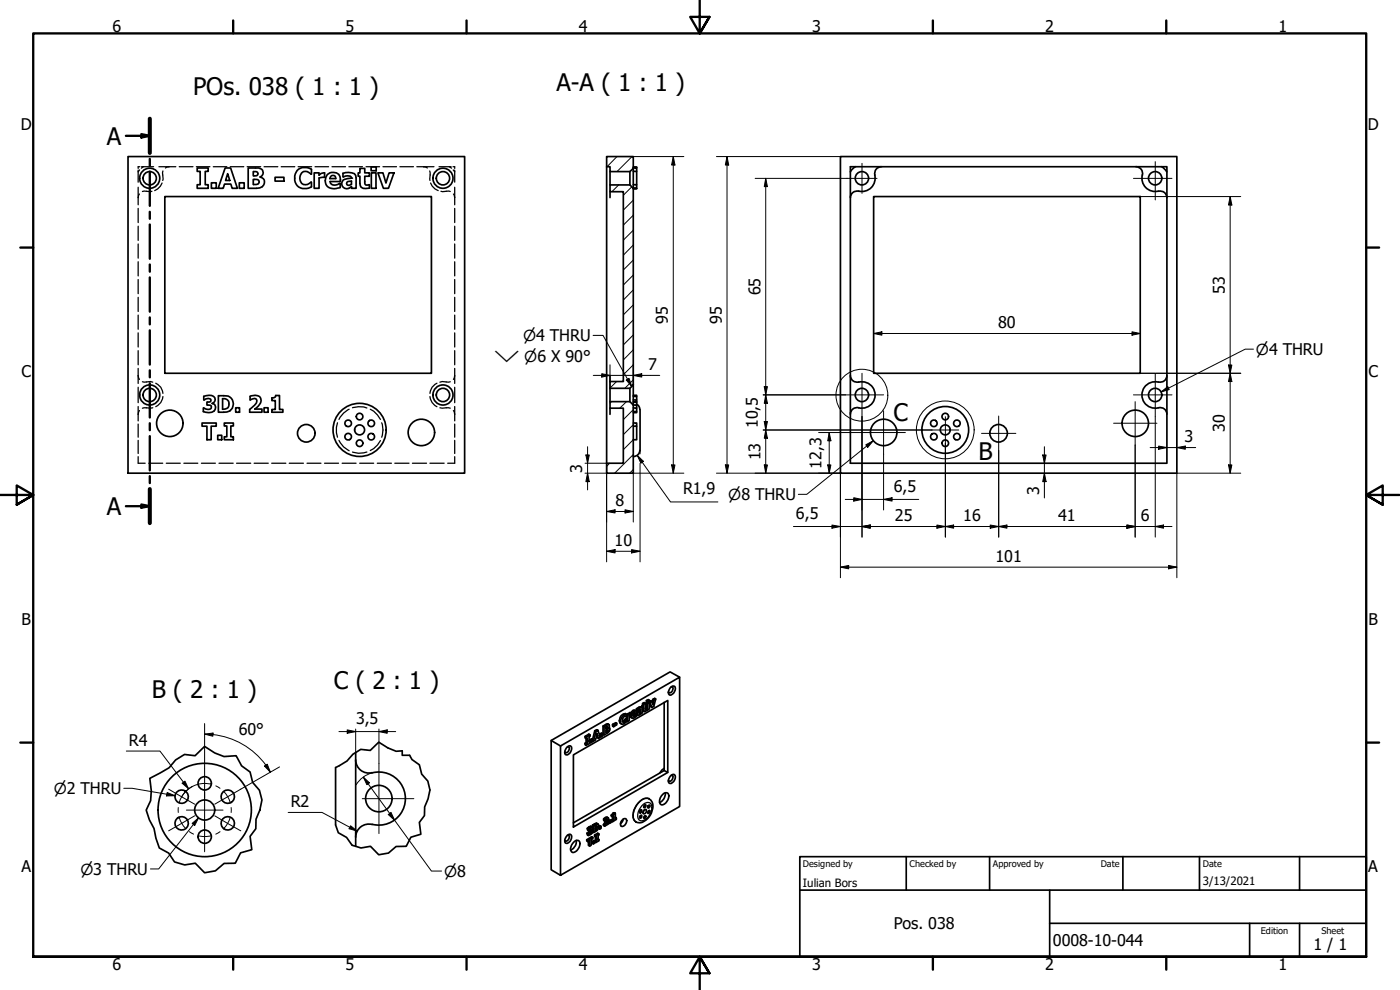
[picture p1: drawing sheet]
<svg xmlns="http://www.w3.org/2000/svg" width="420mm" height="297mm" viewBox="0 0 420 297" stroke-linecap="round" stroke-linejoin="round" font-family="sans-serif">
<!-- layer: Hatch (ISO) -->
<g fill="none" stroke="#000" stroke-width=".3">
<path d="M185.2 47l-3 3M185.7 55.5l-2.1 2M189.6 56.1l-2.5 2.5M189.7 47l-4.5 4.5M190.1 78l-3 3M190.1 73.5l-3 3.1M190.1 69.1l-3 3M190.1 64.6l-3 2.9M190.1 60.1l-3 2.9M190.1 96l-3 3M190.1 91.5l-3 3M190.1 87l-3 3"/>
<path d="M190.1 82.5l-3 3M185 114.5l-1.9 1.9M190.1 114l-2.6 2.5M190.1 109.5l-3 2.9M190.1 105l-3 3M190.1 100.5l-3 3M182.9 139l-.8 .9M183.5 120.5l-.4 .5M188 120.5l-2 2M190.1 136.4l-5.6 5.6M190.1 131.9l-3 3M190.1 127.4l-3 3"/>
<path d="M190.1 122.9l-3 3M190.1 140.9l-1.1 1.1"/>
</g>
<!-- layer: Hidden (ISO) -->
<g fill="none" stroke="#000" stroke-width=".38">
<path d="M41.5 51v3.7M41.5 56.2v5.3M41.8 58.2l-.3 1.1M41.9 51l-.4 .5M42 50h-.5v.5M42.5 50h3.6M43 50l-.6 .5M45.6 57.4l-2.9 .1M47.7 50h5.1M48.6 54.9l-.5 1-1.7 1.3M48.9 51.3l-.1 2.9M50.7 50l-1 .4"/>
<path d="M53.8 50h4.1M58.9 50h4.1M64 50h4.1M69.1 50h4.1M74.2 50h4M79.2 50h4.2M84.4 50h4.1M89.5 50h4M94.6 50h4M99.6 50h4.1M104.7 50h4.1M109.9 50h4"/>
<path d="M114.9 50h4.1M120 50h4.1M125.1 50h5.1M127.1 50l1.2 .4M129 51.3v2.9M129.2 54.9l.5 1 .9 .8 .9 .5M131.8 50h3.6M132.3 57.4l2.8 .1M134.9 50l.6 .5M136 50h.5v.5M136 51l.5 .5M136.1 58.2l.4 1.1"/>
<path d="M136.5 51v3.7M136.5 56.2v5.3M41.5 62.5v4.3M41.5 67.9v4.2M41.5 73.2v4.3M41.5 78.5v4.3M136.5 62.5v4.3M136.5 67.9v4.2M136.5 73.2v4.3M136.5 78.5v4.3M41.5 83.9v4.2M41.5 89.2v4.3"/>
<path d="M41.5 94.5v4.3M41.5 99.9v4.2M136.5 83.9v4.2M136.5 89.2v4.3M136.5 94.5v4.3M136.5 99.9v4.2M41.5 112.7l.3 1.1M41.5 105.2v4.3M41.5 110.5v4.5M41.5 116.2v4.6M42.7 114.5h2.4l.7 .2M46.7 115a3.5 3.5 0 0 1 2.2 3"/>
<path d="M48.9 119a3.7 3.7 0 0 1-2.2 3M129 119a3.8 3.8 0 0 0 2.1 3M131.1 115a3.5 3.5 0 0 0-2.1 3M135.1 114.5h-2.4l-.7 .2M136.5 112.7l-.4 1.1M136.5 105.2v4.3M136.5 110.5v4.5M136.5 116.2v4.6M41.5 122v4.3M41.5 127.2v4M41.5 132.1v4M41.5 137v2h2.1"/>
<path d="M41.8 123.2l-.3 1.1M44.6 139h4.2M45.8 122.4l-3.1 .1M49.9 139h4.2M55.2 139h4.2M60.5 139h4.1M65.7 139h4.3M71 139h4.2M76.3 139h4.2M81.5 139h4.3M86.8 139h4.3M92.1 139h4.2"/>
<path d="M97.4 139h4.2M101.3 126.9l-.3 1.3v1.6l.3 1.4M101.7 132.1a6.4 6.4 0 0 0 3.1 3.1M102.7 139h4.2M104.8 122.8a6.6 6.6 0 0 0-3.1 3M105.8 135.6a6.1 6.1 0 0 0 4.3 0M105.8 122.4a6.8 6.8 0 0 1 4.3 0M107.9 139h4.2M111.1 122.8l1 .6 1.2 1.1 .9 1.3M113.2 139h4.3M114.2 132.2l-.9 1.3-1.2 1.1-1 .6M114.6 126.9a6.3 6.3 0 0 1 0 4.3"/>
<path d="M118.5 139h4.2M123.8 139h4.2M129 139h4.3M132 122.4l3.1 .1M136.1 123.2l.4 1.1M136.5 122v4.3M136.5 127.2v4M136.5 132.1v4M136.5 137v2h-2.1"/>
</g>
<!-- layer: Visible (ISO) -->
<g fill="none" stroke="#000" stroke-width=".51">
<path d="M38.4 47h101v95h-101zM49.5 59h80v53h-80zM59.2 50.4h3.3v1h-.9v4h.9v1.1h-3.3v-1.1h.9v-4h-.9zM63.4 54.8h1.5v1.7h-1.5zM67.6 50.4h1.6l2 6.1h-1.5l-.4-1.3h-1.9l-.4 1.3h-1.5zM68.3 52.1l.7 2.1h-1.3zM71.8 54.8h1.5v1.7h-1.5zM74.5 50.4h2.7a1.44 1.44 0 0 1 1.7 1 1.44 1.44 0 0 1-.8 1.7 1.68 1.68 0 0 1 1.3 2 1.68 1.68 0 0 1-1.9 1.3l-3 .1zM76 51.5h.5a.7 .7 0 0 1 .7 .2 .7 .7 0 0 1 .1 .7l-.2 .3-1.1 .1zM76 53.8l1.3 .1 .5 .7a1.49 1.49 0 0 1-1.8 .8zM82.5 53.2h2.7v1.1h-2.7zM89.2 51.1a3.4 3.4 0 0 1 4.3-.3l-.2 1.4a1.86 1.86 0 0 0-2.4-.6 1.86 1.86 0 0 0-.9 2.4 1.94 1.94 0 0 0 1.5 1.4 1.94 1.94 0 0 0 2-.7v1.4a3.1 3.1 0 0 1-3.4 .3 3.1 3.1 0 0 1-1.6-2.9 3.4 3.4 0 0 1 .7-2.4z"/>
<path d="M94.3 51.9h1.5v.7l.5-.5 1.1-.2v1.3l-1.6 .2v3.1h-1.5zM98.2 52.4a2.41 2.41 0 0 1 3.8 .6l.2 1.5h-3.1a1.48 1.48 0 0 0 2.2 .9l.8-.4v1.2a3.3 3.3 0 0 1-4.3-1 2.92 2.92 0 0 1 .4-2.8zM99.3 52.9a.84 .84 0 0 1 1-.2 .84 .84 0 0 1 .5 .9h-1.8zM102.9 52l.4-.1a4.5 4.5 0 0 1 3.1 .2l.3 .5 .2 .7v3.2h-1.4v-.5a1.55 1.55 0 0 1-2.4 .2 1.55 1.55 0 0 1 .3-2.4l2.1-.3-.1-.4-.2-.2-.9-.1-1.4 .3zM104.1 54.7l1.4-.4v1l-.8 .3-.5-.1-.2-.5zM108 50.5h1.5v1.4h1.4v1h-1.4v2.3l.7 .3 .7-.1v1a3.3 3.3 0 0 1-2.5-.2l-.4-1.2v-2.1h-.5v-1h.5zM111.4 50.1h1.5v1.1h-1.5zM111.4 51.9h1.4v4.6h-1.4zM113.4 51.9h1.5l.9 3 1-3h1.4l-1.6 4.6h-1.5zM182.1 47h8v3.5l-1.1 1h-5.9v-1.5h-1zM182.1 50v89M183.1 55.5h5.9l1.1 1v59l-1.1 1h-5.9v-2h4v-57h-4z"/>
<path d="M183.1 51.5v4M183.1 57.5v1.8M189 51.5v4M190.1 50.1h1v.2M190.1 50.3l1 .1M190.1 50.5v6h1l-1 .1M190.1 55.4h1v1.1M190.1 51.4h1v4M190.1 50.4h1v1M191.1 56.6h-1M252.2 47h101v95h-101zM255.2 50h95v89h-95z"/>
<path d="M256.7 50l-1.5 1.6M257.7 57.4a2 2 0 0 0-2.5 1.9M262.2 59h80v53h-80zM262.5 52.5a4 4 0 0 1-4.8 4.8M264.5 50a2 2 0 0 0-1.9 2.5M340.9 50a2.11 2.11 0 0 1 1.8 3.1 4 4 0 0 0 5 4.2M347.7 57.4a2 2 0 0 1 2.5 1.9M348.6 50l1.6 1.6M61.2 118.9a3 3 0 0 1 3.3 .4 1.35 1.35 0 0 1-.8 1.8 1.32 1.32 0 0 1 1.1 1.3 1.32 1.32 0 0 1-1.2 1.3l-.9 .1-1.7-.3 .2-1.1a1.69 1.69 0 0 0 2.2 .1v-.7l-.3-.2-1-.1v-.9h1l.1-.8a1.72 1.72 0 0 0-2 .2zM65.5 118.7a4.5 4.5 0 0 1 3.9 .8 2.56 2.56 0 0 1 .3 2.9 2.56 2.56 0 0 1-2.6 1.3h-1.6zM66.8 119.6a1.61 1.61 0 0 1 1.9 1.6 1.61 1.61 0 0 1-1.9 1.6zM75.1 118.9l.2-.1a2.01 2.01 0 0 1 3.1 1.3l-.5 1.3-1.4 1.3h2.1v1h-3.7v-.8l.9-.7a2.49 2.49 0 0 0 1.2-2.2l-.1-.3a1.44 1.44 0 0 0-1.8 .3z"/>
<path d="M81.6 119.4a.85 .85 0 0 0 1.1-.7h1.2v4.2h1v.8h-3.3v-.8h1v-2.7h-1zM183.1 112.7v1.8M183.1 116.5v4M189 116.5v4M190.1 115.5v6h1v.9M190.1 118.9h1v1.1M190.1 118.6h1v.3M255.2 112.7a2 2 0 0 0 2.5 1.9M257.7 114.7a4 4 0 0 1 4.9 3.8 4 4 0 0 1-4.9 3.9M347.7 114.7a4 4 0 0 0-5 4 4 4 0 0 0 5.4 3.6 2 2 0 0 1 2.1 2M350.2 112.7a2 2 0 0 1-2.5 1.9M60.6 126.9h4.3v1h-1.5v4h-1.3v-4h-1.5z"/>
<path d="M65.3 130.6h1.2v1.3h-1.2zM67.3 126.9h2.7v.9h-.7v3.2h.7v.9h-2.7v-.9h.8v-3.2h-.8zM70.7 122.4h1.2v1.3h-1.2zM79.2 122.4h1.3v1.3h-1.3zM183.1 120.5h5.9l1.1 1v20.5h-8v-3h5v-16.5h-4zM183.1 122.5v1.8M190.1 123.5h1v.3h-1M190.1 122.4h1v1.1M190.1 120.6h1v.9M190.1 120.6h1M190.1 120h1v.6M190.1 126.9h1v1h-1"/>
<path d="M190.1 137h.1M191 121.2l.6 .6 .4 1.1M191.1 127.9v4h-1M192 135.1a1.87 1.87 0 0 1-1.8 1.9M192.1 122.9v12.2M257.7 122.4a2 2 0 0 0-2.5 1.9M178.5 219.3l-.6 2.5M178.9 219.4l-.8 3M179.5 219.1l-.6 .3-.4-.1 .6-.4 .4 .2 .6 2.1-.5 .3-.3-.3M181 217.9v2.4l.3 .2 .9-.5a.95 .95 0 0 0 .6-1.6h-.2a.5 .5 0 0 0 .3-.6 .5 .5 0 0 0-.6-.3l-1 .5M181.9 218.2l.3-.2a.51 .51 0 0 1-.3 .7zM181.9 219.1l.3-.2 .3 .2-.6 .7z"/>
<path d="M182 218.1l-.1 .2M182.1 219l-.2 .4M182.7 218.3l.2 .1M182.8 217.4l-.5-.2-1.3 .7 .3 .1v2.5M183.8 217.3l.3 .3v.4l-.3-.1zM183.8 217.3l1-.5 .3 .2-1 .6M185.1 217v.5l-1 .5M187.4 214.2a1.96 1.96 0 0 0-1.2 2.8l.4 .2M187.4 214.2l.3-.1 .3 .3v.5M187.4 216.1l-.5 .4M187.4 214.2l.3 .2M187.4 216.1l.4 .2"/>
<path d="M187.6 215.8l-.2 .3M187.7 214.4a2.11 2.11 0 0 0-1.2 2.8 1.21 1.21 0 0 0 1.5-1.3l-.4-.1 .4 .1M187.7 214.4l.8-.3 .3 .2-.5 .3M188 214.9a1.01 1.01 0 0 0-1.1 .6 1.01 1.01 0 0 0 .3 1.2l.6-.4M188 215.9l-.2 .4M188 214.9v1M188 214.4l.3 .2v1.9M188.6 214.2l.4-.4 .4 .2v.6l-.6 .3v1.3l-.5 .3-.3-.2M189.2 214.7v.4l.5 .3M189.4 214l-.6 .6v-.3M190.3 213.8l.3 .2-.6 .4 .2-.5 .4-.2v.3M190.4 214.5l-.4 .2"/>
<path d="M190.5 214.4l.3 .2M190.9 213.3a1.04 1.04 0 0 0-1.6 .6M190.9 214.2l.2 .1-.3-.1M190.9 214.2h.1M191 212.7v.5l.4 .1 .6-.5 .3 .2M191 212.7l.4 .2v.4M191 214.4l-.2 .2M191.1 214.3a1.13 1.13 0 0 1-1.5 1.1 1.57 1.57 0 0 1 1.3-2.1l.2 .7-1.1 .7 .2 .3 .6-.4M191.1 214.4l.3 .2M191.3 213.3l-.2 .2M191.4 212.9l.9-.6 .4 .1 .1 1.5-.6 .3M191.9 213.6l.4-.3-.1 .6-.4 .1z"/>
<path d="M192 213.5l.3 .2M192 212.8l.3 .2M192.3 213a1.22 1.22 0 0 0-.9 1.6h.4l.5-.6v.2M192.7 211.7v.4l.5 .1 .1 1.3 .9-.4v-.4l-.4-.2 .4 .2M192.7 212.3a1.24 1.24 0 0 0-1.7 .4M192.8 211.6l-.1 .1 .3 .2v.4M192.8 211.1v.5l.4 .2-.2 .1M192.8 212.3v.9l.5 .3M193.2 211.3l.5-.3-.3-.2-.6 .3 .4 .2v.5M193.7 211v.5l.5-.2-.5-.2M193.7 212.6l.1 .4 .3-.3M193.8 212.5l-.1 .1"/>
<path d="M194 210.2l.4 .2v.5l-.4-.2zM194 210.2l.6-.3 .3 .2-.5 .3M194 210.9v.3M194 211.8v.8M194.2 211.3v.3l-.5 .3v.7M194.2 210.8l-.2 .1 .4 .2v1.9l-.2-.1M194.6 210.7l.3 .1-.5 .3M194.8 210.6l.1 2.1-.5 .3M194.8 210.6l.8 1.7M194.9 210.1v.5l-.5 .3M194.9 210.4l.4-.2 .3 .2-.5 .3M195.9 209.9l-.2 .8"/>
<path d="M196.3 210l.5-.3-.3-.2-.6 .4 .4 .1-.3 1.4-.4-1M196.8 209.7l-.6 2.2-.6 .4-.3-.2-.4-1.2M199.3 210.7v20.5l-27.2 15.7M201.1 206.4a.89 .89 0 0 1 1.5-.2 1.77 1.77 0 0 1-1.7 2.3 1.54 1.54 0 0 1 .2-2.1zM201.4 206.1h.3a1.1 1.1 0 0 1 .1 1.2 1.1 1.1 0 0 1-1.1 .5l-.1-.2M204 203.2l-2.9-1.6-35.7 20.6M100.7 230.3v17.2M106.7 228a4 4 0 0 0 5 3.8M106.7 225.8v28.1M111.7 231.9a8 8 0 0 1 10 7.7 8 8 0 0 1-10 7.7M120.7 225.3v1.3h2.2M168.2 223.8l35.8-20.6v38.8l-35.8 20.6z"/>
<path d="M168.2 223.8l-2.8-1.6v38.8l2.8 1.6M170 224.4a.89 .89 0 0 1 1.5-.3 1.77 1.77 0 0 1-1.8 2.3 1.54 1.54 0 0 1 .3-2zM170.3 224.1h.3a1.1 1.1 0 0 1 .1 1.2 1.1 1.1 0 0 1-1.1 .5l-.1-.3M172.1 226.5l28.3-16.3v21.6l-28.3 16.3zM175.6 223l.3 .3v.3l-.3-.2zM175.6 221v.4l.3 .2 .3-.2v1.7M175.9 221.2l1.2-.7-.4-.2-1.1 .7 .3 .2v1.7l.3 .2-.3 .2M175.9 222.9l-.3 .1M177 221.9l.1 1.1-1.2 .6M177.1 220.5v.4l-.3 .2v1.6l.3-.1-.3-.2M177.4 222.1l.5-.2-.3-.2-.6 .2 .4 .2v.7l-.3-.2M177.9 221.9v.6l-.5 .3"/>
<path d="M179 220.5l.4 .2-.5 .3 .2-1 .3 .7M179.6 221.5l-.1-.4-.7 .4-.1 .5-.6 .4-.2-.2M180 220.2v.6M180.4 220.5l.5-.4-.4-.2-.5 .3 .4 .3v.6l-.3-.2M180.9 220.1v.7l-.5 .3M198.9 238.4a1.03 1.03 0 0 1 1.8 0 2.69 2.69 0 0 1-2.2 3.1 1.94 1.94 0 0 1 .4-3.1zM199.3 230.6l-.7 .5-.5 .8M199.3 231.2l1.1 .6M199.6 237.9v.9l-.5 1-1.2 1M201.1 233a.89 .89 0 0 1 1.5-.3 1.77 1.77 0 0 1-1.7 2.3 1.54 1.54 0 0 1 .2-2zM201.4 232.6h.3a1.1 1.1 0 0 1 .1 1.2 1.1 1.1 0 0 1-1.1 .6l-.1-.3M111.7 247.4a4 4 0 0 0-5 3.8"/>
<path d="M170 250.9a.89 .89 0 0 1 1.5-.2 1.77 1.77 0 0 1-1.8 2.3 1.57 1.57 0 0 1 .3-2.1zM170.3 250.6h.3a1.1 1.1 0 0 1 .1 1.2 1.1 1.1 0 0 1-1.1 .5l-.1-.2M172.2 252.7a1.03 1.03 0 0 1 1.8 0 2.69 2.69 0 0 1-2.2 3.1 1.67 1.67 0 0 1 0-2.7zM173 252.1l-.3 1.6-.6 .9-.8 .5M176.1 252v.3l.3 .2 .6-.3v1.7M176.2 250l.3 .2v.5l-.3-.3zM176.3 248.5v.5l.3 .2 .7-.5v.3M176.3 248.5l.3 .3v.4M176.4 252.1l1.5-.8-.4-.2-1.4 .9 .3 .1v.4M176.6 249.2v.2l.4 .2M176.7 249.1l.2 .5M176.9 248.8l.4 .2"/>
<path d="M177 249.7l-.8 .3 .3 .2M177 249.7l.4 .2M177 249.6l.4-.1v.4M177 249.6v.1M177.3 249l-.4 .3M177.3 248l-1 .5M177.3 248l.3 .1M177.3 248l.4 .2M177.4 249.9l-.8 .3M177.6 248.1l-1 .7M177.6 248.1l.2 .1v.4l-.3 .5h.2M177.6 249l.1 .1"/>
<path d="M177.7 252.5l.4 .2v.5l-.4-.2zM177.7 252.5l.5-.3 .3 .3-.4 .2M177.7 249.1a1.22 1.22 0 0 1-1.2 1.6M177.8 247.6v.7M177.8 248.5v.7M177.9 251.3v.3l-.5 .4v1.6l-.4 .3-.4-.2v-1.3M178.2 247.8l.9-.5a.7 .7 0 0 1 .7 .4 .7 .7 0 0 1-.2 .8l-.5 .8-.9 .5-.4-.2M178.4 250.6v.3l.4 .2 .3-.1v1.3M178.4 252.3v.1M178.5 252.5v.5l-.4 .2M178.6 247.9l.3-.1a.73 .73 0 0 1 .4 .8 .73 .73 0 0 1-.7 .6zM178.7 252.1l-.3 .2 .4 .2v.3l-.3-.1"/>
<path d="M178.7 251.1v1l.4 .2-.3 .2M178.8 250.7l1-.5-.4-.2-1 .6 .4 .1v.4M178.9 247.8v.3l-.3 .6M179.5 247.3l-.6-.3-1.1 .6 .4 .2v2M179.7 248.1l.3 .1v.6l-.4-.3M179.7 248l.3-.2 .4 .2-.4 .2M179.8 250.2l-.3 .5v1.4l.3-.2-.3-.1M179.8 251.9v.4l-1 .5M180.4 248v.5l-.4 .3M181.1 247.4l.4 .2v.3l-.4-.2zM181.2 245.7v.5l.3 .2 .6-.5h.1l-.7 1.7M181.2 245.7l.3 .2v.5"/>
<path d="M181.5 245.9l1-.6a1.49 1.49 0 0 1-.5 1.9l.8-.5-.4-.1M181.9 246l-.8 1.4M182.6 245.4l-.6-.2-.8 .5M182.6 246.2v.5M182.8 246.7v.4l-1.3 .8M183 246.5l.5-.3-.4-.2-.5 .2 .4 .3v.5l-.2-.1M183.5 246l.3 .2v.4l-.3-.3zM183.5 244.6l.3 .2v1l.4 .2-.4 .2M183.5 244.6v.3l.3 .2 .4-.2v1.1M183.5 246.2v.5l-.5 .3M183.8 244.3l-.3 .3M183.8 244.3l.3 .2"/>
<path d="M183.8 245.8l-.3 .2M183.9 244l-.1 .3M184.1 244.5l-.3 .3M184.2 244.3l-.1 .2M184.7 244l-.4-.2-.4 .2 .3 .3 .5-.3v1.7l.3-.2-.3-.2M185 245.5v.4l-1.2 .7M186.9 245.9l.3-.2h.6a1.45 1.45 0 0 1 0 1.5 1.45 1.45 0 0 1-1.5 .6l-.1-.3a1.59 1.59 0 0 1 .7-1.6zM187 245.8l-.2 .8-.6 .6M191.5 241a2.74 2.74 0 0 1 3.3-1.3l.3 .2a3.1 3.1 0 0 1 .4 4 3.9 3.9 0 0 1-4.7 2.7 3.2 3.2 0 0 1-.2-4.3zM192.1 244.8l.4-.2 .1 .2-.4 .7-.2-.2zM192.2 243l.3-.1 .1 .4-.5 .6-.1-.4zM193.3 243.1l-.3 .4"/>
<path d="M193.4 242.9h.5l.1 .2a.76 .76 0 0 1-.2 .8 .76 .76 0 0 1-.8 .2v-.6zM193.4 241.5l.2-.1 .3 .3-.5 .7-.2-.3zM193.4 244.8l.2-.1 .3 .3-.5 .6-.2-.3zM194.6 241.7l.3-.2 .2 .2-.4 .7-.3-.1zM194.7 243.3h.4v.2l-.5 .6-.2-.3z"/>
<circle cx="44.9" cy="53.5" r="2"/>
<circle cx="44.9" cy="53.5" r="3"/>
<circle cx="132.9" cy="53.5" r="2"/>
<circle cx="132.9" cy="53.5" r="3"/>
<circle cx="258.7" cy="53.5" r="2"/>
<circle cx="346.7" cy="53.5" r="2"/>
<circle cx="44.9" cy="118.5" r="2"/>
<circle cx="44.9" cy="118.5" r="3"/>
<circle cx="132.9" cy="118.5" r="2"/>
<circle cx="132.9" cy="118.5" r="3"/>
<circle cx="258.7" cy="118.5" r="2"/>
<circle cx="346.7" cy="118.5" r="2"/>
<circle cx="51" cy="127" r="4"/>
<circle cx="91.9" cy="130" r="2.64"/>
<circle cx="104.5" cy="131" r=".98"/>
<circle cx="104.5" cy="127" r=".98"/>
<circle cx="107.9" cy="129" r="8"/>
<circle cx="107.9" cy="133" r=".98"/>
<circle cx="107.9" cy="125" r=".98"/>
<circle cx="107.9" cy="129" r="1.49"/>
<circle cx="111.4" cy="131" r=".98"/>
<circle cx="111.4" cy="127" r=".98"/>
<circle cx="126.5" cy="129.7" r="4"/>
<circle cx="265.2" cy="129.7" r="4"/>
<circle cx="280.3" cy="127" r=".98"/>
<circle cx="280.3" cy="131" r=".98"/>
<circle cx="283.7" cy="129" r="1.49"/>
<circle cx="283.7" cy="125" r=".98"/>
<circle cx="283.7" cy="133" r=".98"/>
<circle cx="283.7" cy="129" r="7"/>
<circle cx="287.2" cy="127" r=".98"/>
<circle cx="287.2" cy="131" r=".98"/>
<circle cx="299.7" cy="130" r="2.64"/>
<circle cx="340.7" cy="127" r="4"/>
<circle cx="54.5" cy="239" r="2"/>
<circle cx="61.4" cy="235" r="2"/>
<circle cx="68.4" cy="239" r="2"/>
<circle cx="113.7" cy="239.6" r="4"/>
<circle cx="54.5" cy="247" r="2"/>
<circle cx="61.4" cy="243" r="3"/>
<circle cx="61.4" cy="251" r="2"/>
<circle cx="61.4" cy="243" r="14"/>
<circle cx="68.4" cy="247" r="2"/>
</g>
<g fill="#000">
<circle cx="105.5" cy="53.5" r=".25"/>
<circle cx="182.6" cy="218.4" r=".25"/>
<circle cx="189.2" cy="214.7" r=".25"/>
<circle cx="176.2" cy="250" r=".25"/>
<circle cx="177.5" cy="249.1" r=".25"/>
<circle cx="184.7" cy="245.3" r=".25"/>
</g>
<!-- layer: Visible Narrow (ISO) -->
<g fill="none" stroke="#000" stroke-width=".38">
<path d="M181.7 217.4l.4 .2M181.9 218.2l.3 .3M181.9 218.6v.1M182 219.3l.4 .1M182.1 218l.3 .2M182.2 218.9l.3 .2M182.3 217.2l.4 .2M185.9 216.3l.3 .2M186.9 214.4l.4 .2M187 216.4l.4 .2M188.7 214.1l.3 .2M189 213.9l.3 .1"/>
<path d="M189.2 214.7l.3 .2M190 213.2l.4 .2M190.1 214.9l.1 .1M190.1 214.7l.4 .2M191 214.1l.3 .2M191.2 213.3l.3 .2M191.6 212.3l.4 .2M191.8 213.9l.2 .1M192 212.8l.3 .2M192.8 212.9l.4 .2M193.7 212.8l.2 .1M194.8 239.7a3.6 3.6 0 0 0-4.2 2.7l-.3 .7a2.97 2.97 0 0 0 .5 3.5"/>
<path d="M176.7 249.9l.3 .2M176.7 249.1l.3 .1M176.8 248.1l.4 .2M177.2 249.5l.2 .1M177.2 248.7l.2 .1M178.4 247.3l.3 .1M178.7 248.7l.4 .1M178.9 248l.4 .1M179 247l.4 .3M181.6 246.5l.4 .2M181.7 245.3l.4 .2M182 245.9l.2 .1"/>
<path d="M192.6 241.8a1.79 1.79 0 0 1 2.8-.6 4.1 4.1 0 0 1-2.8 5.1 1.64 1.64 0 0 1-1.1-2.5z"/>
</g>
<g fill="#000">
<circle cx="181.9" cy="219.8" r=".19"/>
<circle cx="187" cy="216.6" r=".19"/>
<circle cx="178.6" cy="249.2" r=".19"/>
</g>
<!-- layer: Break Line (ISO) -->
<path d="M45 233.5l5.7-3.1 2-2.4 2.7-1.6 3.1 .3 2.9-2.7 3.1 1.9 2.7 1.1 3.7-.3 1.6 3.1 2.6 1.8 .7 3.1 2.1 2.4 .7 2.9-.6 3.1-1.2 2.7v2.9l-1.7 2.2 .5 4-3.4 1-1.6 3.1-3.4 .1-2.6 2.2-3.2 .6-2.8-2.9-3.2 .5-3-.9-1.8-2.6-2.8-1.6-1-2.9-.6-2.9-1.4-2.6-.9-2.9 1.3-2.9 .2-3zM120.7 225.3l-1.8 .1-2.5-1-2.7-1.7-2.6 2.5-2.8-.4-2.4 1.5-1.8 2-3.4 2M122.9 226.6l.7 1.3 2.3 1.6 .7 2.8 1.8 2.1 .6 2.6-.5 2.7-1.1 2.4v2.6l-1.5 2 .4 3.6-3 .9-1.4 2.7-3 .1-2.3 2-2.9 .5-2.5-2.6-2.9 .5-2.6-.8-1.7-2.3-2.5-1.4-.8-2.4" fill="none" stroke="#000" stroke-width=".51"/>
<!-- layer: Section Line (ISO) -->
<g fill="none" stroke="#000" stroke-width=".7">
<path d="M45 35.6v10.3M37.8 40.8h7.2M42.4 40.2l2.6 .6-2.6 .5zM45 47.7v2.1M45 51.5v10.3M45 63.5v2.1M45 67.4v10.2M45 79.4v2.1M45 83.2v10.3M45 95.2v2.1M45 99.1v10.3M45 111.1v2.1"/>
<path d="M45 115v10.3M45 127v2.1M45 130.9v10.2M37.8 151.9h7.2M42.4 151.4l2.6 .5-2.6 .4zM45 142.9v2.1M45 146.7v10.3"/>
</g>
<path d="M45 35.6v10.3M45 146.7v10.3" fill="none" stroke="#000" stroke-width="1.2"/>
<g fill="#000">
<path d="M42.4 40.2l2.6 .6-2.6 .5z" fill-rule="evenodd"/>
<path d="M42.4 151.4l2.6 .5-2.6 .4z" fill-rule="evenodd"/>
</g>
<!-- layer: Detail Boundary (ISO) -->
<g fill="none" stroke="#000" stroke-width=".3">
<circle cx="258.7" cy="118.6" r="7.8"/>
<circle cx="283.7" cy="129" r="8.7"/>
</g>
<!-- layer: Border (ISO) -->
<g fill="none" stroke="#000" stroke-width=".7">
<path d="M70 6.1v3.9M140 6.1v3.9M210 0v10l-2.9-4.9h5.8l-2.9 4.9 2.9-4.9M280 6.1v3.9M350 6.1v3.9M6.1 74.3h3.9M410 74.3h3.9M0 148.5h10l-5-2.8v5.7l5-2.9-5 2.9M420 148.5h-10l5-2.8v5.7l-5-2.9 5 2.9M6.1 222.8h3.9M410 222.8h3.9M10 287.1v-277.1h400v277.1h-400h400"/>
<path d="M70 287.1v3.8M140 287.1v3.8M212.9 292l-2.9-4.9 2.9 4.9h-5.8l2.9-4.9v9.9M280 287.1v3.8M350 287.1v3.8"/>
</g>
<!-- layer: Title (ISO) -->
<path d="M240 257h170v30.1h-170zM272 257v10.1M297 257v10.1M337 257v10.1M360 257v10.1M390 257v10.1M240 267.1h170M315 277h95M315 267.1v20M375 277v10.1M390 277v10.1" fill="none" stroke="#000" stroke-width=".51"/>
<!-- layer: Center Mark (ISO) -->
<g fill="none" stroke="#000" stroke-width=".3">
<path d="M254.2 53.5h9M258.7 49v9M340.2 53.5h11.5M346.7 48.5v11.5M253.7 118.5h11.5M258.7 112v13M340.2 118.5h11.5M346.7 112v13M258.7 129.8h13M265.2 123.2v13.1M279.7 129h8M283.7 125v8"/>
<path d="M294.6 130h10.3M299.7 124.8v10.4M334.2 127h13M340.7 120.5v13M50.6 236.8l7.8 4.5M61.4 237.5v11.1M61.4 230.6v9M72.3 236.8l-7.8 4.5M108.7 239.6h15.5M113.7 229.1v21M55.9 243.1h11M58.4 244.8l-7.8 4.5"/>
<path d="M61.4 246.6v9M64.5 244.8l7.8 4.5"/>
</g>
<!-- layer: Centerline (ISO) -->
<path d="M57.7 236a8 8 0 0 0-3.9 4.8M63.3 235.3a8 8 0 0 0-6.1 1M64.8 235.8l1.2 .7M67.2 237.5l1.1 1.5 .8 1.8M53.5 242.3v1.5M53.8 245.2l.7 1.8 1.2 1.6M56.8 249.5l1.3 .8M59.5 250.8l1.9 .2 1.9-.2M66 249.5l-1.2 .8M69.1 245.2l-.8 1.8-1.1 1.6M69.4 242.3v1.5" fill="none" stroke="#000" stroke-width=".3"/>
<!-- layer: Dimension (ISO) -->
<g fill="none" stroke="#000" stroke-width=".3">
<path d="M190.1 47h15.1M202.1 47l.5 2.5h-1.1zM202.1 47v95M215 47h37.2M218.2 47l.5 2.5h-1zM218.2 47v95M226.6 53.5h27.6M229.8 53.5l.5 2.5h-.9zM229.8 53.5v88.5M342.2 59h4.4M346.8 59h25.6M369.2 59l.5 2.5h-1z"/>
<path d="M369.2 59v83M339.7 99.6l2.5 .5-2.5 .5zM178.1 112.6h19.9M180.6 112.1l2.5 .5-2.5 .5zM183.1 109.5v7M190.1 112.6l2.5-.5v1zM190.1 109.5v6M229 118.5h24.7M229.4 116h.9l-.5 2.5zM229.8 118.5l.5 2.5h-.9zM262.2 100.1l2.5-.5v1zM262.2 100.1h80"/>
<path d="M342.2 112h4.4M346.8 112h25.6M368.7 109.5h1l-.5 2.5zM369.2 112l.5 2.5h-1zM175.6 139h6.5v29.6M175.8 136.5h1l-.5 2.5zM176.3 134v13M191.3 136.6l1.8 1.8-.8 .6zM191.3 136.6l9.9 14h14.3M192.1 135.1v1.1M192.1 139.1v29.5M201.5 139.5h1.1l-.5 2.5z"/>
<path d="M217.7 139.5h1l-.5 2.5zM229 129h36.1M229.4 139.5h.9l-.5 2.5zM229.4 126.5h.9l-.5 2.5zM229.8 129l.5 2.5h-.9zM245.7 129.8h13M248.4 139.5h1l-.5 2.5zM248.9 129.8l.5 2.5h-1zM248.9 129.8v12.2M258.7 125v36.1M265.2 136.3v16.7M265.3 129h14.4"/>
<path d="M283.7 133v28.1M299.7 135.2v25.9M312.9 136.5h1l-.5 2.5zM313.4 134v15.4M340.7 133.5v27.6M345.2 134.3h13.6M346.7 125v1.9M346.7 127.1v34M347.7 133.8l2.5 .5-2.5 .5zM353.2 134.3l2.5-.5v1zM368.7 139.5h1l-.5 2.5zM175.6 142h6.5"/>
<path d="M176.3 142l.5 2.5h-1zM182.1 153.5l2.5-.5v.9zM182.1 153.5h8M187.6 153l2.5 .5-2.5 .4zM205.2 142h-15.1v14.6M215 142h37.2v31.3M238.1 158h113.6M249.7 157.5l2.5 .5-2.5 .5zM253.7 149.8h22M256.2 149.3l2.5 .5-2.5 .6zM258.7 158l2.5-.5v1zM265.2 149.8l2.5-.5v1.1z"/>
<path d="M281.2 157.5l2.5 .5-2.5 .5zM283.7 158l2.5-.5v1zM297.2 157.5l2.5 .5-2.5 .5zM299.7 158l2.5-.5v1zM313.4 142l.5 2.5h-1zM338.2 157.5l2.5 .5-2.5 .5zM346.7 158l2.5-.5v1zM372.4 142h-19.2v31.3M182.1 165.4l2.5-.5v1zM182.1 165.4h10M189.5 164.9l2.6 .5-2.6 .5zM252.2 170.2l2.5-.5v1z"/>
<path d="M252.2 170.2h101M350.7 169.7l2.5 .5-2.5 .5zM61.4 217.1v13.5M101.7 219.5h17M104.2 219l2.5 .5-2.5 .5zM106.7 218.7v7.1M113.7 219.5l2.5-.5v1zM113.7 218.7v10.4M37.9 225.3h10.1l8.6 11.4M54.7 235l.8-.6 1.1 2.3zM57.2 236.3l-1.5 1.2-1.1 1.5M61.4 220.3l2.5-.4v1z"/>
<path d="M61.4 220.3a22.7 22.7 0 0 1 19.8 11.4M79.4 229.9l.8-.6 1 2.4zM83.9 230.1l-11.6 6.7M109 233.2l1.9 1.7-.8 .5zM109 233.2l20.5 28.2h3M111.7 231.9a8 8 0 0 0-4.8 3.6M86.5 243.8h10.1l10.6 5.6M105.2 247.8l2 1.6-2.4-.7zM116.5 244.4l.8-.6 1.1 2.3z"/>
</g>
<g fill="#000">
<path d="M202.1 47l.5 2.5h-1.1z" fill-rule="evenodd"/>
<path d="M218.2 47l.5 2.5h-1z" fill-rule="evenodd"/>
<path d="M229.8 53.5l.5 2.5h-.9z" fill-rule="evenodd"/>
<path d="M369.2 59l.5 2.5h-1z" fill-rule="evenodd"/>
<path d="M262.2 100.1l2.5-.5v1z" fill-rule="evenodd"/>
<path d="M180.6 112.1l2.5 .5-2.5 .5z" fill-rule="evenodd"/>
<path d="M190.1 112.6l2.5-.5v1z" fill-rule="evenodd"/>
<path d="M229.4 116h.9l-.5 2.5z" fill-rule="evenodd"/>
<path d="M339.7 99.6l2.5 .5-2.5 .5z" fill-rule="evenodd"/>
<path d="M368.7 109.5h1l-.5 2.5z" fill-rule="evenodd"/>
<path d="M369.2 112l.5 2.5h-1z" fill-rule="evenodd"/>
<path d="M175.8 136.5h1l-.5 2.5z" fill-rule="evenodd"/>
<path d="M191.3 136.6l1.8 1.8-.8 .6z" fill-rule="evenodd"/>
<path d="M201.5 139.5h1.1l-.5 2.5z" fill-rule="evenodd"/>
<path d="M217.7 139.5h1l-.5 2.5z" fill-rule="evenodd"/>
<path d="M229.4 139.5h.9l-.5 2.5z" fill-rule="evenodd"/>
<path d="M229.4 126.5h.9l-.5 2.5z" fill-rule="evenodd"/>
<path d="M229.8 129l.5 2.5h-.9z" fill-rule="evenodd"/>
<path d="M229.8 118.5l.5 2.5h-.9z" fill-rule="evenodd"/>
<path d="M248.4 139.5h1l-.5 2.5z" fill-rule="evenodd"/>
<path d="M248.9 129.8l.5 2.5h-1z" fill-rule="evenodd"/>
<path d="M312.9 136.5h1l-.5 2.5z" fill-rule="evenodd"/>
<path d="M347.7 133.8l2.5 .5-2.5 .5z" fill-rule="evenodd"/>
<path d="M353.2 134.3l2.5-.5v1z" fill-rule="evenodd"/>
<path d="M368.7 139.5h1l-.5 2.5z" fill-rule="evenodd"/>
<path d="M176.3 142l.5 2.5h-1z" fill-rule="evenodd"/>
<path d="M182.1 153.5l2.5-.5v.9z" fill-rule="evenodd"/>
<path d="M187.6 153l2.5 .5-2.5 .4z" fill-rule="evenodd"/>
<path d="M249.7 157.5l2.5 .5-2.5 .5z" fill-rule="evenodd"/>
<path d="M256.2 149.3l2.5 .5-2.5 .6z" fill-rule="evenodd"/>
<path d="M258.7 158l2.5-.5v1z" fill-rule="evenodd"/>
<path d="M258.7 158l2.5-.5v1z" fill-rule="evenodd"/>
<path d="M265.2 149.8l2.5-.5v1.1z" fill-rule="evenodd"/>
<path d="M281.2 157.5l2.5 .5-2.5 .5z" fill-rule="evenodd"/>
<path d="M283.7 158l2.5-.5v1z" fill-rule="evenodd"/>
<path d="M297.2 157.5l2.5 .5-2.5 .5z" fill-rule="evenodd"/>
<path d="M299.7 158l2.5-.5v1z" fill-rule="evenodd"/>
<path d="M313.4 142l.5 2.5h-1z" fill-rule="evenodd"/>
<path d="M338.2 157.5l2.5 .5-2.5 .5z" fill-rule="evenodd"/>
<path d="M338.2 157.5l2.5 .5-2.5 .5z" fill-rule="evenodd"/>
<path d="M346.7 158l2.5-.5v1z" fill-rule="evenodd"/>
<path d="M182.1 165.4l2.5-.5v1z" fill-rule="evenodd"/>
<path d="M189.5 164.9l2.6 .5-2.6 .5z" fill-rule="evenodd"/>
<path d="M252.2 170.2l2.5-.5v1z" fill-rule="evenodd"/>
<path d="M350.7 169.7l2.5 .5-2.5 .5z" fill-rule="evenodd"/>
<path d="M61.4 220.3l2.5-.4v1z" fill-rule="evenodd"/>
<path d="M113.7 219.5l2.5-.5v1z" fill-rule="evenodd"/>
<path d="M54.7 235l.8-.6 1.1 2.3z" fill-rule="evenodd"/>
<path d="M79.4 229.9l.8-.6 1 2.4z" fill-rule="evenodd"/>
<path d="M104.2 219l2.5 .5-2.5 .5z" fill-rule="evenodd"/>
<path d="M109 233.2l1.9 1.7-.8 .5z" fill-rule="evenodd"/>
<path d="M105.2 247.8l2 1.6-2.4-.7z" fill-rule="evenodd"/>
<path d="M116.5 244.4l.8-.6 1.1 2.3z" fill-rule="evenodd"/>
</g>
<!-- layer: Symbol (ISO) -->
<path d="M178 100.6h3l8.6 15.4M188 114l.8-.5 .8 2.5zM348.5 117.6l2-1.6 .4 .9zM376.2 104.8h-2.5l-25.2 12.8M259.8 133.5l2.3-1.2-1.7 1.9zM262.1 132.3l-20 16h-2.5M37.1 236.5h2.6l12.8 2.2M50.2 237.8l2.3 .9-2.5 .1zM57.7 247.1l1.9-1.7-1.2 2.3zM59.6 245.4l-12 15.3h-2.5" fill="none" stroke="#000" stroke-width=".3"/>
<g fill="#000">
<path d="M188 114l.8-.5 .8 2.5z" fill-rule="evenodd"/>
<path d="M348.5 117.6l2-1.6 .4 .9z" fill-rule="evenodd"/>
<path d="M259.8 133.5l2.3-1.2-1.7 1.9z" fill-rule="evenodd"/>
<path d="M50.2 237.8l2.3 .9-2.5 .1z" fill-rule="evenodd"/>
<path d="M57.7 247.1l1.9-1.7-1.2 2.3z" fill-rule="evenodd"/>
</g>
<g font-size="7.2">
<text x="58" y="28.4">POs. 038 ( 1 : 1 )</text>
<text x="167" y="27.2">A-A ( 1 : 1 )</text>
<text x="32.1" y="43.4">A</text>
<text x="268.2" y="126.4">C</text>
<text x="293.6" y="138.1">B</text>
<text x="32.1" y="154.5">A</text>
<text x="45.5" y="209.5">B ( 2 : 1 )</text>
<text x="100.1" y="206.7">C ( 2 : 1 )</text>
</g>
<g font-size="4.8">
<text x="33.7" y="9.6">6</text>
<text x="103.7" y="9.6">5</text>
<text x="173.7" y="9.6">4</text>
<text x="243.7" y="9.6">3</text>
<text x="313.7" y="9.6">2</text>
<text x="383.7" y="9.6">1</text>
<text x="6.2" y="38.9">D</text>
<text x="410.5" y="38.9">D</text>
<text x="228.2" y="88.6" transform="rotate(-90 228.2 88.6)">65</text>
<text x="367.6" y="88.1" transform="rotate(-90 367.6 88.1)">53</text>
<text x="200.5" y="97.1" transform="rotate(-90 200.5 97.1)">95</text>
<text x="216.6" y="97.1" transform="rotate(-90 216.6 97.1)">95</text>
<text x="299.6" y="98.5">80</text>
<text x="6.4" y="113.1">C</text>
<text x="194.6" y="111.1">7</text>
<text x="410.7" y="113.1">C</text>
<text x="227.5" y="128.4" transform="rotate(-90 227.5 128.4)">10,5</text>
<text x="367.6" y="129.7" transform="rotate(-90 367.6 129.7)">30</text>
<text x="355.5" y="132.7">3</text>
<text x="174.8" y="141.8" transform="rotate(-90 174.8 141.8)">3</text>
<text x="228.2" y="138.1" transform="rotate(-90 228.2 138.1)">13</text>
<text x="246.5" y="140.6" transform="rotate(-90 246.5 140.6)">12,3</text>
<text x="205" y="148.2">R1,9</text>
<text x="268.3" y="147.5">6,5</text>
<text x="311.8" y="148.6" transform="rotate(-90 311.8 148.6)">3</text>
<text x="184.7" y="151.8">8</text>
<text x="238.9" y="155.6">6,5</text>
<text x="268.5" y="156.4">25</text>
<text x="289.1" y="156.4">16</text>
<text x="317.6" y="156.4">41</text>
<text x="342.4" y="156.4">6</text>
<text x="184.5" y="163.8">10</text>
<text x="298.8" y="168.6">101</text>
<text x="6.4" y="187.4">B</text>
<text x="410.7" y="187.4">B</text>
<text x="71.7" y="220.5">60°</text>
<text x="106.9" y="217.1">3,5</text>
<text x="38.7" y="223.8">R4</text>
<text x="87.2" y="242.2">R2</text>
<text x="6.4" y="261.7">A</text>
<text x="410.7" y="261.7">A</text>
<text x="268.2" y="278.8">Pos. 038</text>
<text x="316" y="283.8">0008-10-044</text>
<text x="394.2" y="285">1 / 1</text>
<text x="33.7" y="290.9">6</text>
<text x="103.7" y="290.9">5</text>
<text x="173.7" y="290.9">4</text>
<text x="243.7" y="290.9">3</text>
<text x="313.7" y="290.9">2</text>
<text x="383.7" y="290.9">1</text>
</g>
<g font-size="4.6">
<text x="157" y="102.3">⌀4 THRU</text>
<text x="376.9" y="106.5">⌀4 THRU</text>
<text x="148.3" y="108.5">⌵ ⌀6 X 90°</text>
<text x="218.6" y="150">⌀8 THRU</text>
<text x="16.1" y="238.3">⌀2 THRU</text>
<text x="24.1" y="262.5">⌀3 THRU</text>
<text x="133.3" y="263.1">⌀8</text>
</g>
<g font-size="3.4">
<text x="241" y="266">Iulian Bors</text>
<text x="361" y="265.5">3/13/2021</text>
</g>
<g font-size="2.7">
<text x="241" y="260.1">Designed by</text>
<text x="273" y="260.1">Checked by</text>
<text x="298" y="260.1">Approved by</text>
<text x="330.3" y="260">Date</text>
<text x="361" y="260">Date</text>
<text x="378.4" y="280.1">Edition</text>
<text x="396.6" y="280.1">Sheet</text>
</g>
</svg>
